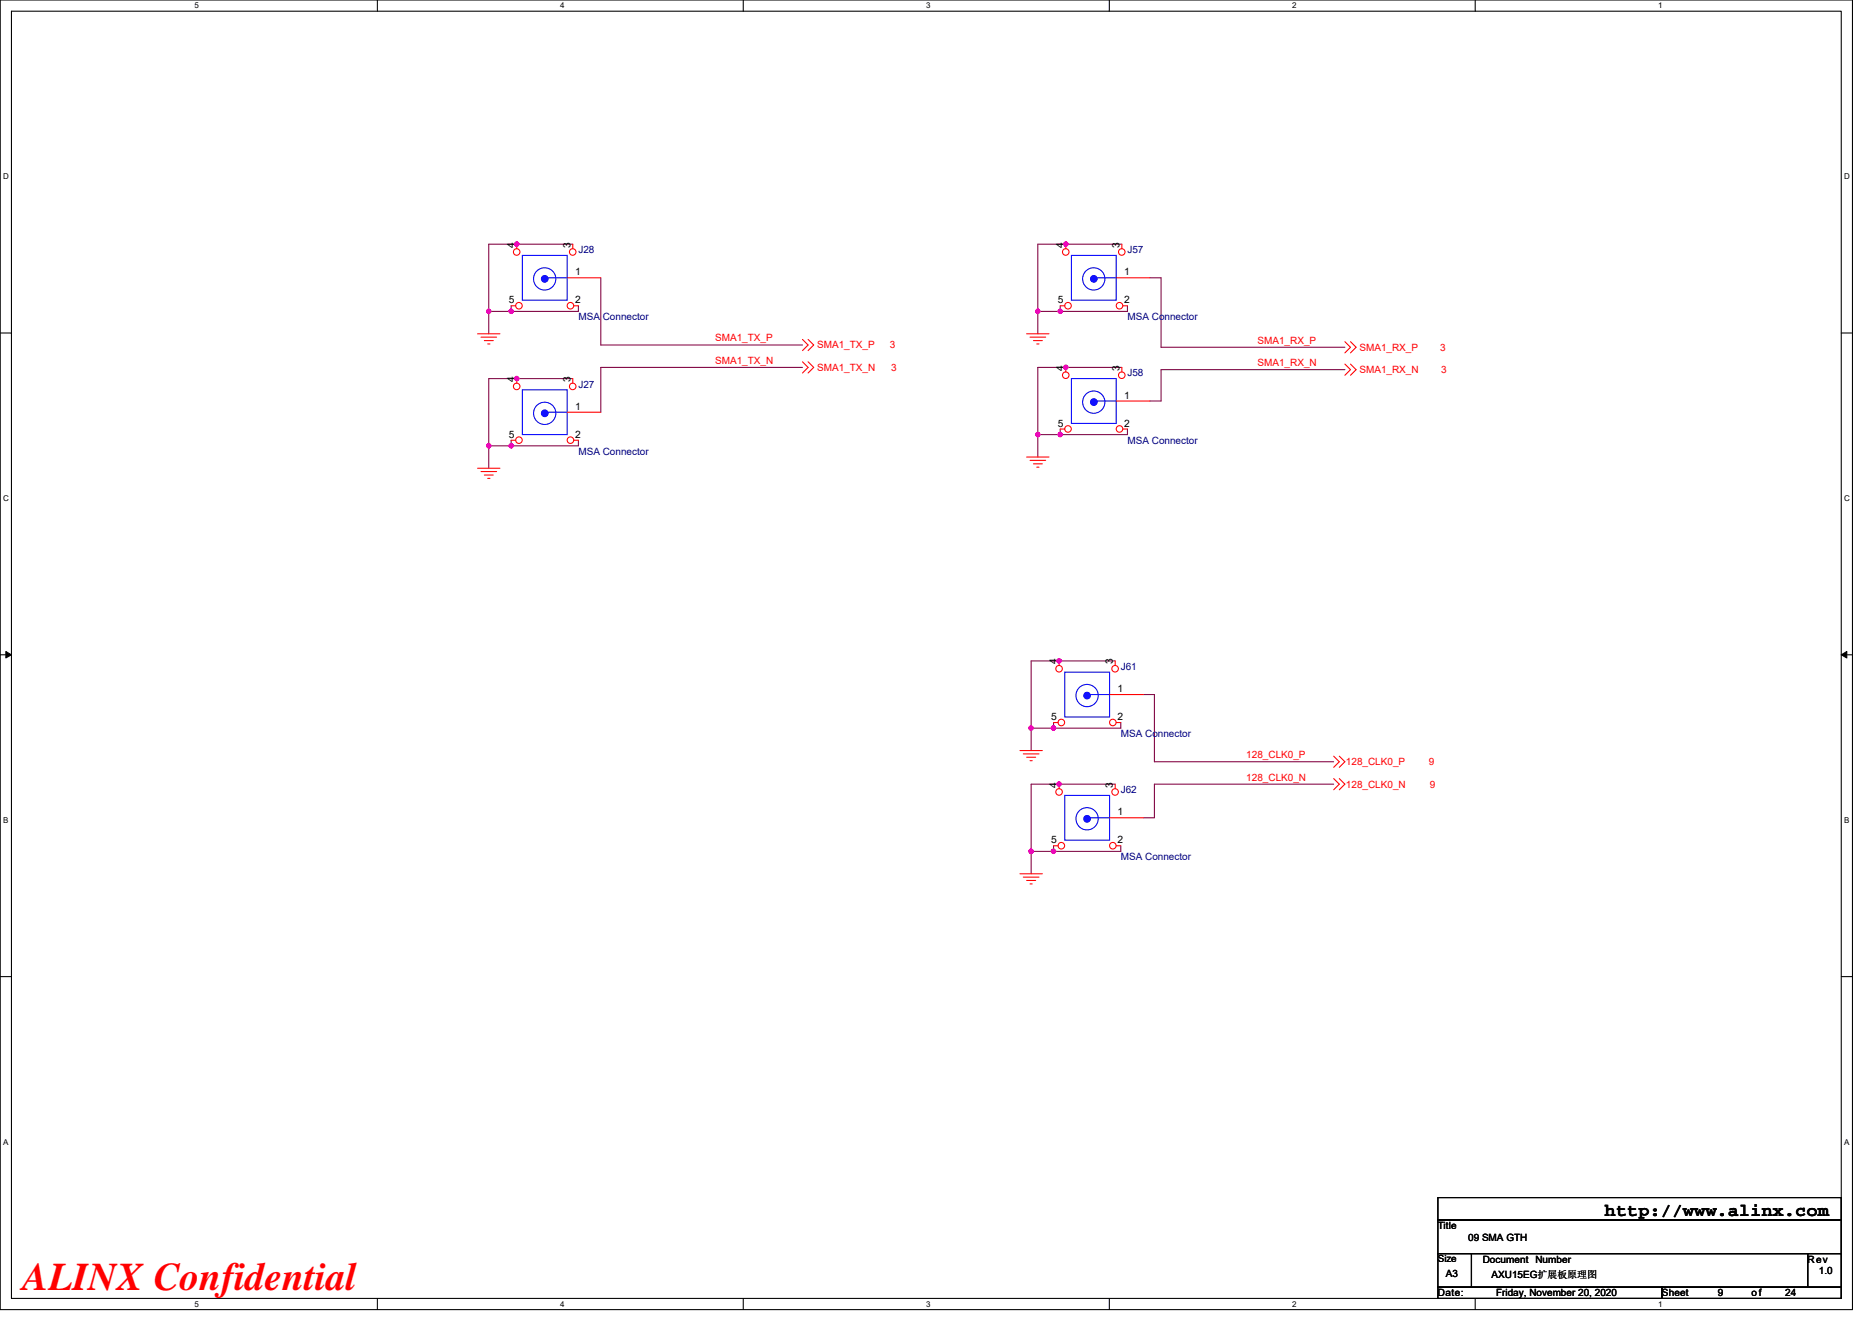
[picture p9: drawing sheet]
<svg xmlns="http://www.w3.org/2000/svg" width="297mm" height="210mm" viewBox="0 0 297 210" stroke-linecap="round" stroke-linejoin="round" font-family="sans-serif">
<path d="M0 0h293.9v207.9h-293.9zM1.8 1.8h290.4v204.3h-290.4z" fill="none" stroke="#000" stroke-width=".17"/>
<g fill="#fff">
<path d="M30.8 .2h.7v1.4h-.7z"/>
<path d="M30.8 206.3h.7v1.4h-.7z"/>
</g>
<path d="M59.9 0v1.8M59.9 206.1v1.8" fill="none" stroke="#000" stroke-width=".17"/>
<g fill="#fff">
<path d="M88.9 .2h.7v1.4h-.7z"/>
<path d="M88.9 206.3h.7v1.4h-.7z"/>
</g>
<path d="M117.9 0v1.8M117.9 206.1v1.8" fill="none" stroke="#000" stroke-width=".17"/>
<g fill="#fff">
<path d="M147 .2h.7v1.4h-.7z"/>
<path d="M147 206.3h.7v1.4h-.7z"/>
</g>
<path d="M176 0v1.8M176 206.1v1.8" fill="none" stroke="#000" stroke-width=".17"/>
<g fill="#fff">
<path d="M205 .2h.7v1.4h-.7z"/>
<path d="M205 206.3h.7v1.4h-.7z"/>
</g>
<path d="M234.1 0v1.8M234.1 206.1v1.8" fill="none" stroke="#000" stroke-width=".17"/>
<g fill="#fff">
<path d="M263.1 .2h.7v1.4h-.7z"/>
<path d="M263.1 206.3h.7v1.4h-.7z"/>
<path d="M.5 27.3h.9v1.4h-.9z"/>
<path d="M292.6 27.3h.9v1.4h-.9z"/>
<path d="M.5 78.4h.9v1.4h-.9z"/>
<path d="M292.6 78.4h.9v1.4h-.9z"/>
</g>
<path d="M0 52.9h1.8M292.2 52.9h1.7" fill="none" stroke="#000" stroke-width=".17"/>
<g fill="#fff">
<path d="M.5 129.5h.8v1.4h-.8z"/>
<path d="M292.6 129.5h.9v1.4h-.9z"/>
</g>
<path d="M0 103.9h1.8M292.2 103.9h1.7" fill="none" stroke="#000" stroke-width=".17"/>
<path d="M.9 103.4l.9 .5-.9 .5zM292.2 103.9l.8-.5v1z" fill="#000" stroke="#000" stroke-width=".16"/>
<g fill="#fff">
<path d="M.5 180.5h.8v1.4h-.8z"/>
<path d="M292.6 180.5h.9v1.4h-.9z"/>
</g>
<path d="M0 155h1.8M292.2 155h1.7M228.2 190.1h64v3.5h-64zM228.2 193.6h64v5.4h-64zM228.2 199h5.3v5.3h-5.3zM233.5 199h53.3v5.3h-53.3zM286.8 199h5.4v5.3h-5.4zM228.2 204.3h35.5v1.8h-35.5zM263.7 204.3h28.5v1.8h-28.5z" fill="none" stroke="#000" stroke-width=".17"/>
<g fill="none" stroke="#800040" stroke-width=".17">
<path d="M90.9 38.8h-13.3v10.6M178 38.8h-13.3v10.6M77.6 49.4v3.6M77.6 49.4h3.5M81.1 48.5v.9M91.8 48.5v.9h-10.7M95.3 44.1v10.7h32M127.3 58.3h-32v7.1M164.7 49.4h3.5M164.7 49.4v3.6M168.2 48.5v.9M178 58.3h-13.3v10.7"/>
<path d="M178.9 48.5v.9h-10.7M182.5 44.1h1.7v11h29.2M213.4 58.7h-29.2v4.9h-1.7M77.6 70.8v3.5M77.6 70.8h3.5M81.1 69.9v.9M90.9 60.1h-13.3v10.7M91.8 69.9v.9h-10.7M164.7 69v3.5M164.7 69h3.5M168.2 68.1v.9M178.9 68.1v.9h-10.7"/>
<path d="M163.6 115.6h3.6M163.6 115.6v3.5M167.2 114.7v.9M176.9 104.9h-13.3v10.7M177.8 114.7v.9h-10.6M181.4 110.2h1.8v10.7h28.4M163.6 135.1v3.6M163.6 135.1h3.6M167.2 134.2v.9M177 124.5h-13.4v10.6M177.8 134.2v.9h-10.6M211.6 124.5h-28.4v5.3h-1.8"/>
</g>
<g fill="#f0f" stroke="#f0f" stroke-width=".17">
<circle cx="82" cy="60.1" r=".34"/>
<circle cx="77.5" cy="70.7" r=".34"/>
<circle cx="81.1" cy="70.7" r=".34"/>
<circle cx="82" cy="38.7" r=".34"/>
<circle cx="77.5" cy="49.4" r=".34"/>
<circle cx="81.1" cy="49.4" r=".34"/>
<circle cx="169.1" cy="38.7" r=".34"/>
<circle cx="164.7" cy="49.4" r=".34"/>
<circle cx="168.2" cy="49.4" r=".34"/>
<circle cx="169.1" cy="58.3" r=".34"/>
<circle cx="168.2" cy="69" r=".34"/>
<circle cx="164.7" cy="69" r=".34"/>
<circle cx="168" cy="104.9" r=".35"/>
<circle cx="163.6" cy="115.6" r=".35"/>
<circle cx="167.2" cy="115.6" r=".35"/>
<circle cx="168" cy="124.4" r=".35"/>
<circle cx="163.6" cy="135.1" r=".35"/>
<circle cx="167.2" cy="135.1" r=".35"/>
</g>
<g fill="none" stroke="#f00" stroke-width=".17">
<path d="M75.8 53h3.5M76.3 53.5h2.5M76.9 54.1h1.4M77.4 54.6h.3M127.3 53.9l.9 .9-.9 .8M127.3 57.4l.9 .9-.9 .9M128.2 53.9l.9 .9-.9 .8M128.2 57.4l.9 .9-.9 .9M162.9 53h3.6M163.4 53.5h2.5M164 54.1h1.4M164.5 54.6h.4"/>
<path d="M213.4 54.2l.9 .9-.9 .9M213.4 57.8l.9 .9-.9 .9M214.3 54.2l.9 .9-.9 .9M214.3 57.8l.9 .9-.9 .9M75.8 74.3h3.5M76.3 74.8h2.5M76.9 75.4h1.4M77.4 75.9h.3M90 65.4h5.3M162.9 72.5h3.6M163.4 73.1h2.5M164 73.6h1.4"/>
<path d="M164.5 74.1h.4M161.8 119.1h3.6M162.4 119.7h2.5M161.8 138.7h3.6M162.4 139.2h2.5M162.9 120.2h1.4M162.9 139.7h1.4M163.4 120.7h.4M211.6 120l.9 .9-.9 .9M211.6 123.6l.9 .9-.9 .8M212.5 120l.9 .9-.9 .9M212.5 123.6l.9 .9-.9 .8"/>
<path d="M163.4 140.3h.4"/>
</g>
<circle cx="86.4" cy="65.6" r=".53" fill="#00f" stroke="#00f" stroke-width=".17"/>
<g fill="none" stroke="#00f" stroke-width=".17">
<path d="M82.9 61.9h7.1v7.1h-7.1zM87 65.4h3"/>
<circle cx="86.4" cy="65.6" r="1.77"/>
</g>
<circle cx="90.5" cy="69.9" r=".52" fill="#fff" stroke="#f00" stroke-width=".17"/>
<path d="M91.1 69.9h.7" fill="none" stroke="#f00" stroke-width=".17"/>
<circle cx="90.9" cy="61.3" r=".52" fill="#fff" stroke="#f00" stroke-width=".17"/>
<path d="M90.9 60.1v.7" fill="none" stroke="#f00" stroke-width=".17"/>
<circle cx="82" cy="61.3" r=".52" fill="#fff" stroke="#f00" stroke-width=".17"/>
<path d="M82 60.1v.7" fill="none" stroke="#f00" stroke-width=".17"/>
<circle cx="82.3" cy="69.9" r=".52" fill="#fff" stroke="#f00" stroke-width=".17"/>
<path d="M90 44.1h5.3M81.1 69.9h.7" fill="none" stroke="#f00" stroke-width=".17"/>
<circle cx="86.4" cy="44.3" r=".53" fill="#00f" stroke="#00f" stroke-width=".17"/>
<g fill="none" stroke="#00f" stroke-width=".17">
<path d="M82.9 40.5h7.1v7.1h-7.1zM87 44.1h3"/>
<circle cx="86.4" cy="44.3" r="1.77"/>
</g>
<circle cx="90.5" cy="48.5" r=".52" fill="#fff" stroke="#f00" stroke-width=".17"/>
<path d="M91.1 48.5h.7" fill="none" stroke="#f00" stroke-width=".17"/>
<circle cx="90.9" cy="40" r=".52" fill="#fff" stroke="#f00" stroke-width=".17"/>
<path d="M90.9 38.8v.7" fill="none" stroke="#f00" stroke-width=".17"/>
<circle cx="82" cy="40" r=".52" fill="#fff" stroke="#f00" stroke-width=".17"/>
<path d="M82 38.8v.7" fill="none" stroke="#f00" stroke-width=".17"/>
<circle cx="82.3" cy="48.5" r=".52" fill="#fff" stroke="#f00" stroke-width=".17"/>
<path d="M81.1 48.5h.7M176.1 129.8h5.3" fill="none" stroke="#f00" stroke-width=".17"/>
<circle cx="172.5" cy="130" r=".53" fill="#00f" stroke="#00f" stroke-width=".17"/>
<g fill="none" stroke="#00f" stroke-width=".17">
<path d="M168.9 126.2h7.2v7.1h-7.2zM173 129.8h3.1"/>
<circle cx="172.5" cy="130" r="1.77"/>
</g>
<circle cx="176.6" cy="134.2" r=".52" fill="#fff" stroke="#f00" stroke-width=".17"/>
<path d="M177.1 134.2h.7" fill="none" stroke="#f00" stroke-width=".17"/>
<circle cx="176.9" cy="125.7" r=".52" fill="#fff" stroke="#f00" stroke-width=".17"/>
<path d="M177 124.5v.7" fill="none" stroke="#f00" stroke-width=".17"/>
<circle cx="168" cy="125.7" r=".52" fill="#fff" stroke="#f00" stroke-width=".17"/>
<path d="M168.1 124.5v.7" fill="none" stroke="#f00" stroke-width=".17"/>
<circle cx="168.4" cy="134.2" r=".52" fill="#fff" stroke="#f00" stroke-width=".17"/>
<path d="M177.1 63.6h5.4M167.2 134.2h.7" fill="none" stroke="#f00" stroke-width=".17"/>
<circle cx="173.6" cy="63.8" r=".53" fill="#00f" stroke="#00f" stroke-width=".17"/>
<g fill="none" stroke="#00f" stroke-width=".17">
<path d="M170 60.1h7.1v7.1h-7.1zM174.1 63.6h3"/>
<circle cx="173.6" cy="63.8" r="1.77"/>
</g>
<circle cx="177.6" cy="68.1" r=".52" fill="#fff" stroke="#f00" stroke-width=".17"/>
<path d="M178.2 68.1h.7" fill="none" stroke="#f00" stroke-width=".17"/>
<circle cx="178" cy="59.6" r=".52" fill="#fff" stroke="#f00" stroke-width=".17"/>
<path d="M178 58.3v.7" fill="none" stroke="#f00" stroke-width=".17"/>
<circle cx="169.1" cy="59.6" r=".52" fill="#fff" stroke="#f00" stroke-width=".17"/>
<path d="M169.1 58.3v.7" fill="none" stroke="#f00" stroke-width=".17"/>
<circle cx="169.5" cy="68.1" r=".52" fill="#fff" stroke="#f00" stroke-width=".17"/>
<path d="M168.2 68.1h.7M176.1 110.2h5.3" fill="none" stroke="#f00" stroke-width=".17"/>
<circle cx="172.5" cy="110.4" r=".53" fill="#00f" stroke="#00f" stroke-width=".17"/>
<g fill="none" stroke="#00f" stroke-width=".17">
<path d="M168.9 106.7h7.2v7.1h-7.2zM173 110.2h3.1"/>
<circle cx="172.5" cy="110.4" r="1.77"/>
</g>
<circle cx="176.6" cy="114.7" r=".52" fill="#fff" stroke="#f00" stroke-width=".17"/>
<path d="M177.1 114.7h.7" fill="none" stroke="#f00" stroke-width=".17"/>
<circle cx="176.9" cy="106.1" r=".52" fill="#fff" stroke="#f00" stroke-width=".17"/>
<path d="M177 104.9v.7" fill="none" stroke="#f00" stroke-width=".17"/>
<circle cx="168" cy="106.1" r=".52" fill="#fff" stroke="#f00" stroke-width=".17"/>
<path d="M168.1 104.9v.7" fill="none" stroke="#f00" stroke-width=".17"/>
<circle cx="168.4" cy="114.7" r=".52" fill="#fff" stroke="#f00" stroke-width=".17"/>
<path d="M177.1 44.1h5.4M167.2 114.7h.7" fill="none" stroke="#f00" stroke-width=".17"/>
<circle cx="173.6" cy="44.3" r=".53" fill="#00f" stroke="#00f" stroke-width=".17"/>
<g fill="none" stroke="#00f" stroke-width=".17">
<path d="M170 40.5h7.1v7.1h-7.1zM174.1 44.1h3"/>
<circle cx="173.6" cy="44.3" r="1.77"/>
</g>
<circle cx="177.6" cy="48.5" r=".52" fill="#fff" stroke="#f00" stroke-width=".17"/>
<path d="M178.2 48.5h.7" fill="none" stroke="#f00" stroke-width=".17"/>
<circle cx="178" cy="40" r=".52" fill="#fff" stroke="#f00" stroke-width=".17"/>
<path d="M178 38.8v.7" fill="none" stroke="#f00" stroke-width=".17"/>
<circle cx="169.1" cy="40" r=".52" fill="#fff" stroke="#f00" stroke-width=".17"/>
<path d="M169.1 38.8v.7" fill="none" stroke="#f00" stroke-width=".17"/>
<circle cx="169.5" cy="48.5" r=".52" fill="#fff" stroke="#f00" stroke-width=".17"/>
<path d="M168.2 48.5h.7" fill="none" stroke="#f00" stroke-width=".17"/>
<g fill="#f0f" stroke="#f0f" stroke-width=".17">
<circle cx="82" cy="60.1" r=".34"/>
<circle cx="77.5" cy="70.7" r=".34"/>
<circle cx="81.1" cy="70.7" r=".34"/>
<circle cx="82" cy="38.7" r=".34"/>
<circle cx="77.5" cy="49.4" r=".34"/>
<circle cx="81.1" cy="49.4" r=".34"/>
<circle cx="169.1" cy="38.7" r=".34"/>
<circle cx="164.7" cy="49.4" r=".34"/>
<circle cx="168.2" cy="49.4" r=".34"/>
<circle cx="169.1" cy="58.3" r=".34"/>
<circle cx="168.2" cy="69" r=".34"/>
<circle cx="164.7" cy="69" r=".34"/>
<circle cx="168" cy="104.9" r=".35"/>
<circle cx="163.6" cy="115.6" r=".35"/>
<circle cx="167.2" cy="115.6" r=".35"/>
<circle cx="168" cy="124.4" r=".35"/>
<circle cx="163.6" cy="135.1" r=".35"/>
<circle cx="167.2" cy="135.1" r=".35"/>
</g>
<text font-size="6.2" fill="#f00" x="3.6" y="204.7">ALINX Confidential</text>
<text font-size="2.8" x="254.7" y="193">http://www.alinx.com</text>
<g font-size="1.6">
<text x="81.6" y="39.3" transform="rotate(-90 81.6 39.3)">4</text>
<text x="90.5" y="39.3" transform="rotate(-90 90.5 39.3)">3</text>
<text x="168.7" y="39.3" transform="rotate(-90 168.7 39.3)">4</text>
<text x="177.6" y="39.3" transform="rotate(-90 177.6 39.3)">3</text>
<text x="91.2" y="43.7">1</text>
<text x="178.4" y="43.7">1</text>
<text x="80.7" y="48.2">5</text>
<text x="91.2" y="48.2">2</text>
<text x="167.9" y="48.2">5</text>
<text x="178.4" y="48.2">2</text>
<text x="168.7" y="58.8" transform="rotate(-90 168.7 58.8)">4</text>
<text x="177.6" y="58.8" transform="rotate(-90 177.6 58.8)">3</text>
<text x="81.6" y="60.6" transform="rotate(-90 81.6 60.6)">4</text>
<text x="90.5" y="60.6" transform="rotate(-90 90.5 60.6)">3</text>
<text x="91.2" y="65">1</text>
<text x="178.4" y="63.3">1</text>
<text x="80.7" y="69.5">5</text>
<text x="91.2" y="69.5">2</text>
<text x="167.9" y="67.7">5</text>
<text x="178.4" y="67.7">2</text>
<text x="167.7" y="105.4" transform="rotate(-90 167.7 105.4)">4</text>
<text x="176.6" y="105.4" transform="rotate(-90 176.6 105.4)">3</text>
<text x="177.3" y="109.9">1</text>
<text x="166.8" y="114.3">5</text>
<text x="177.3" y="114.3">2</text>
<text x="167.7" y="125" transform="rotate(-90 167.7 125)">4</text>
<text x="176.6" y="125" transform="rotate(-90 176.6 125)">3</text>
<text x="177.3" y="129.4">1</text>
<text x="166.8" y="133.9">5</text>
<text x="177.3" y="133.9">2</text>
<text x="228.2" y="195.1">Title</text>
<text x="233" y="197">09 SMA GTH</text>
<text x="228.2" y="200.4">Size</text>
<text x="229.4" y="202.7">A3</text>
<text x="235.3" y="200.4">Document Number</text>
<text x="236.7" y="202.9">AXU15EG扩展板原理图</text>
<text x="286.8" y="200.4">Rev</text>
<text x="288.6" y="202.2">1.0</text>
<text x="228.2" y="205.7">Date:</text>
<text x="237.4" y="205.7">Friday, November 20, 2020</text>
<text x="263.7" y="205.7">Sheet</text>
<text x="272.6" y="205.7">9</text>
<text x="277.9" y="205.7">of</text>
<text x="283.3" y="205.7">24</text>
</g>
<g font-size="1.6" fill="#000080">
<text x="91.8" y="40.2">J28</text>
<text x="178.9" y="40.2">J57</text>
<text x="91.8" y="50.8">MSA Connector</text>
<text x="178.9" y="50.8">MSA Connector</text>
<text x="178.9" y="59.7">J58</text>
<text x="91.8" y="61.5">J27</text>
<text x="178.9" y="70.4">MSA Connector</text>
<text x="91.8" y="72.2">MSA Connector</text>
<text x="177.8" y="106.3">J61</text>
<text x="177.8" y="117">MSA Connector</text>
<text x="177.8" y="125.9">J62</text>
<text x="177.8" y="136.5">MSA Connector</text>
</g>
<g font-size="1.6" fill="#f00">
<text x="113.5" y="57.7">SMA1_TX_N</text>
<text x="113.5" y="54.2">SMA1_TX_P</text>
<text x="129.7" y="55.3">SMA1_TX_P</text>
<text x="129.7" y="58.8">SMA1_TX_N</text>
<text x="141.2" y="55.3">3</text>
<text x="141.4" y="58.8">3</text>
<text x="199.5" y="58.1">SMA1_RX_N</text>
<text x="199.5" y="54.5">SMA1_RX_P</text>
<text x="215.7" y="55.6">SMA1_RX_P</text>
<text x="215.7" y="59.2">SMA1_RX_N</text>
<text x="228.5" y="55.6">3</text>
<text x="228.7" y="59.2">3</text>
<text x="197.8" y="123.9">128_CLK0_N</text>
<text x="197.8" y="120.3">128_CLK0_P</text>
<text x="213.6" y="121.4">128_CLK0_P</text>
<text x="213.6" y="125">128_CLK0_N</text>
<text x="226.7" y="121.4">9</text>
<text x="226.9" y="125">9</text>
</g>
<g font-size="1.3">
<text x="30.8" y="1.3">5</text>
<text x="88.9" y="1.3">4</text>
<text x="147" y="1.3">3</text>
<text x="205" y="1.3">2</text>
<text x="263.1" y="1.3">1</text>
<text x=".5" y="28.4">D</text>
<text x="292.6" y="28.4">D</text>
<text x=".5" y="79.5">C</text>
<text x="292.6" y="79.5">C</text>
<text x=".5" y="130.6">B</text>
<text x="292.6" y="130.6">B</text>
<text x=".5" y="181.7">A</text>
<text x="292.6" y="181.7">A</text>
<text x="30.8" y="207.4">5</text>
<text x="88.9" y="207.4">4</text>
<text x="147" y="207.4">3</text>
<text x="205" y="207.4">2</text>
<text x="263.1" y="207.4">1</text>
</g>
</svg>
